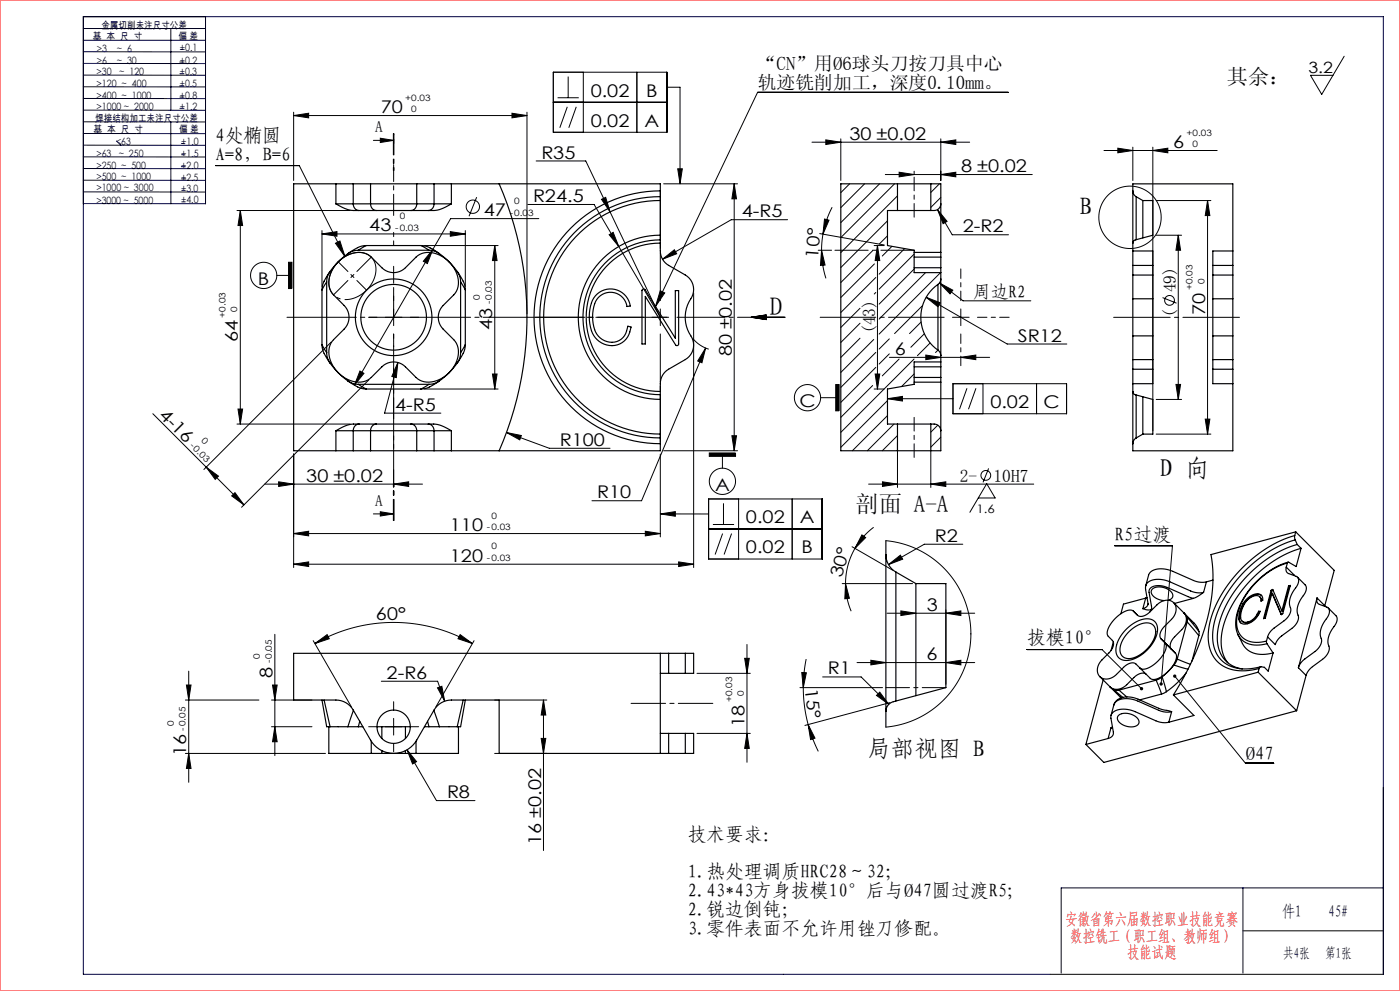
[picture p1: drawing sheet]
<svg xmlns="http://www.w3.org/2000/svg" width="420mm" height="297mm" viewBox="0 0 420 297" stroke-linecap="round" stroke-linejoin="round" font-family="sans-serif">
<g fill="none" stroke="#000" stroke-width=".3">
<path d="M403.3 16.9l-6.8 11.4-3.4-5.7h6.8M88.1 34.6l4.5-.7v1.4zM88.1 33.6v20.5M88.1 34.6h70M153.6 33.9l4.5 .7-4.5 .7zM158.1 33.6v60.5M166 21.6h34.1v18h-34.1zM166 30.6h34.1M167.3 29.3h6.3M170.2 32l-2.3 6.3M170.5 22.9v6.4M172.9 32l-2.3 6.3"/>
<path d="M175 21.6v18M191.1 21.6v18M200.1 26.1h3.9v29M302.5 27.7h-75.2l-30.6 64.1M64.6 49.6h25.2l13.7 27.3M112 42.1h6.1M114.1 41.4l4 .7-4 .6zM143 59.1l-2.3 5.7M160.8 48.2h14.9l7.3 15.3M180.5 59.7l1.2-.6 1.3 4.4zM199.1 55.1h22.2M203.3 50.6h1.4l-.7 4.5z"/>
<path d="M220.3 55.1l.7 4.5h-1.4zM220.3 55.1v80M243.6 42.6h47.3M247.7 41.9l4.5 .7-4.5 .7zM252.2 41.6v12.5M254.9 55.1l-2.7 2.6M259.4 55.1l-7.2 7.1M263.9 55.1l-11.7 11.6M265.6 52.3h44.1M268.4 55.1l-16.2 16.1M269.2 58.7l-17 17M269.7 51.6l4.5 .7-4.5 .7z"/>
<path d="M274.2 51.3v.8M281.8 55.1l-2.6 2.6M282.2 52.3l4.5-.7v1.4zM282.2 42.6l4.5-.7v1.4zM282.2 41.6v12.5M282.2 59.2l-3 3M331.2 45.1h33.9M335.3 44.4l4.5 .7-4.5 .7zM339.8 44.1v10M345.8 45.1l4.5-.7v1.4zM345.8 44.1v85M71.1 63.1h34"/>
<path d="M72.1 63.1l.7 4.5h-1.4zM72.1 63.1v64M86.6 78.6h1v7.9h-1zM96.6 70.1l4.5-.7v1.4zM96.6 69.1v16.8M96.6 70.1h43M100.6 72.9l1.4-.7 1.5 4.7zM127.3 73.6h22.1M129 74.3l2 1.2M129.9 74.7l-1.7 4.3-1.2-.7zM135.1 69.4l4.5 .7-4.5 .7zM139.6 69.1v16.8"/>
<path d="M148.4 73.6l.7 4.5h-1.4zM148.4 73.6v43M158.3 61.3h19.9l19.9 33.8-15.1-31.6M161.6 65.5h-26.4l-28.9 49.9M182.8 70.3l1.1-.7 1.7 4.3zM198.8 77.7l3.5-2.8 .7 1.2zM236.3 65.8h-16.9l-20.6 11.9M245.5 75h4M245.9 70l19.4 3.4M246.5 75l1 4.4-1.4 .1zM246.5 75l.2 3.9 1.1 4.5M246.9 70.2l-.4 4.8"/>
<path d="M247.4 65.6l1.3 .4-1.8 4.2zM249.6 62.1l-1.8 4.3-.9 3.8M261.8 75.1l-9.6 9.6M262.2 73.6h3M262.3 79.1l-10.1 10.1M263.2 73.6l.7 4.5h-1.4zM263.2 73.6v43M266.2 66.2l-14 14M266.2 70.7l-2.4 2.4M267.6 73.8l-2.9 2.9M271.4 74.5l-7.7 7.7M274.2 76.1l-10.5 10.6"/>
<path d="M281.3 62.8l2.8 3.6-1.2 .7zM281.3 62.8l4.4 7.6h16.9M346.8 60.1h16.5M346.8 70.5h7.7M353.5 70.5l.7 4.5h-1.4zM353.5 70.5v49.2M362.3 60.1l.7 4.5h-1.4zM362.3 60.1v70M83 82.5h3.6M115.6 95.1h5M118.1 92.6v5M195.6 95.1h5"/>
<path d="M198.1 87.1l1.3 .7-2.7 4zM198.1 92.6v5M208.1 87.8v82.3M225.3 95.1l4.5-.7v1.4zM225.3 95.1h10M225.4 95.1l4.5-.7v1.4zM258 92.4l-5.8 5.7M258 96.9l-5.8 5.7M262.7 83.2l-10.5 10.5M262.7 87.7l-.4 .4M274.2 80.6l-10.5 10.5M276.3 96.5l-3.4 3.5"/>
<path d="M276.8 91.6l-8.4 8.4M277.7 81.7l-14 13.9M277.8 89.1l4.3 1.6-.7 1.2zM277.8 89.1l24.4 14h17.8M281.8 84.8l4 2.2-.8 1.1zM281.8 84.8l7.1 5.4h20.4M282.2 81.7l-18.5 18.4M285.7 95.1h5M288.2 92.6v5M348.8 89.2l4.2 1.7M99.4 102.5l-38.2 38.2M108 111.2l1.2 .7-2.9 3.5z"/>
<path d="M110.7 113.8l-38.2 38.2M118.1 103.6v42.5M119.4 108.6l-.5 4.6-1.3-.4zM119.4 108.6l-4 15.2h16.9M127.3 116.6h22.1M147.7 112.1h1.4l-.7 4.5zM207.8 101.4l2 1.9 2.8 1.3M211.7 104.3l-1.1 4.4-1.3-.5zM211.7 104.3l-19.2 45.8h-14.9M246.2 119.2h4.5M250.7 115.3h1v7.8h-1zM258 101.4l-5.8 5.7"/>
<path d="M261.8 115.5l-9.6 9.6M262.1 101.7l-9.9 9.9M262.2 116.6h3M262.5 112.1h1.4l-.7 4.5zM262.7 105.6l-10.5 10.5M262.7 110.1l-10.5 10.5M266.2 119.5l4.5-.7v1.4zM266.2 119.5h19.7M266.8 101.6l-3.1 3M266.8 106l-3.1 3.1M266.8 107.1h30.1M269.7 107.6l-5 5.1"/>
<path d="M274.2 107.6l-22 22M274.2 112.1l-3.7 3.7M277.3 100l-4 4.1M277.7 106.4l4.5 .7-4.5 .7zM279 102.8l-3.8 3.8M281.4 104.9l-.7 .8M285.9 115h34.1v9h-34.1zM288.2 107.1l4.5-.7v1.4zM290.1 116.4l-2.2 6.2M292.8 116.4l-2.3 6.2M294.9 115v9M311 115v9"/>
<path d="M346.8 119.7h7.7M352.8 115.2h1.4l-.7 4.5zM45.9 124l27.3 27.3M71.1 127.1h34M71.4 122.6h1.4l-.7 4.5zM88.1 136.1v34M151.9 129.6l4.5 .9-.5 1.3zM151.9 129.6l12.9 4.8h18.2M198.1 136.1v24.8M199.1 135.1h22.2M212.8 135.8h7.9v1h-7.9zM216.7 136.8v3.5"/>
<path d="M219.6 130.6h1.4l-.7 4.5zM266.2 120.1l-14 14M266.2 124.6l-10.5 10.5M268.2 127.1l-8 8M269.2 132.6v13.5M269.2 130.5l-4.5 4.6M269.2 135v.1M279.2 135v11.1M281.3 127.4l-2.1 2.1M282.2 131l-3 3M346.8 130.1h16.5M361.6 125.6h1.4l-.7 4.5z"/>
<path d="M61.9 140l3.6 2.7-.9 1zM69.5 148.6l1-1 2.7 3.7zM79.4 145.1h47.3M83.6 144.4l4.5 .7-4.5 .7zM88.1 159.9l4.5-.7v1.4zM88.1 159.9h110M112 154h6.1M114.1 153.4l4 .6-4 .7zM118.1 145.1l4.5-.7v1.4zM193.6 159.2l4.5 .7-4.5 .7zM198.1 154l4.5-.7v1.4zM198.1 154h14.5"/>
<path d="M212.6 149.5h34.1v18h-34.1zM212.6 158.5h34.1M213.9 157.2h6.3M216.8 159.9l-2.3 6.3M217 150.8v6.4M219.5 159.9l-2.3 6.3M221.6 149.5v18M237.7 149.5v18M260.6 145.1h49.5M262.1 158l-2.9 2.7-2.7 3.7M264.7 144.4l4.5 .7-4.5 .7zM279.2 145.1l4.5-.7v1.4z"/>
<path d="M293.5 149.2h5l-2.5-4.2-5 8.5M296.6 140.4l-1.7 4.2M88.1 169.1l4.5-.7v1.4zM88.1 169.1h120M203.6 168.4l4.5 .7-4.5 .7zM252.7 174.9h21.1M253.7 174.9l1.1 4.4-1.4 .2zM253.7 174.9l.3 3.9 1.3 4.4M255.6 163.9l12.3 7M256.5 164.4a21.1 21.1 0 0 0-2.8 10.5M258.6 160.3l1.1 .8-3.2 3.3zM265.8 162l5.1 1 4.7 1.8 4.4 2.7 3.9 3.6 3.1 4.1 2.4 4.7 1.4 5 .5 5.1-.5 5.1-1.4 5-2.4 4.7-3.1 4.1-3.8 3.5-4.3 2.7-4.8 1.8-5.2 1"/>
<path d="M266.5 169.2l3.6-2.8 .7 1.2zM288.8 163.1h-11.5l-10.8 6.1M334.4 163.5h17.3l-3.4 41.5M82.5 190.1v36.4M94 192l11.5 19.9M94.5 192.9l3.6-2.7 .7 1.2zM94.5 192.9a47.3 47.3 0 0 1 47.2 0M138 190.2l3.7 2.7-4.3-1.5zM142.2 192l-11.5 19.9M223.4 197.3h1.4l-.7 4.5zM224.1 193.1v35.4M241.8 197.5l-.6 4.8-.2 3.8"/>
<path d="M257.1 198.6h35.3M261.3 197.9l4.5 .7-4.5 .7zM266.1 183.8h26.3M270.3 183.1l4.5 .7-4.5 .7zM283.8 183.8l4.5-.7v1.4zM283.8 198.6l4.5-.7v1.4zM283.8 182.8v22.3M308.1 194.7h22.5l11.9 11.7M55.6 209.8h22.1M55.9 205.3h1.4l-.7 4.5zM56.6 201.1v33.4M81.5 217.8h12.1"/>
<path d="M81.5 209.8h12.1M81.8 205.3h1.3l-.6 4.5zM82.5 217.8l.6 4.5h-1.3zM114.4 204.2h16.9l2.1 5.9M115.6 217.8h5M118.1 215.3v5M131.2 206.1l1.4-.4 .8 4.4zM148.4 209.8h15.6M163 209.8l.7 4.5h-1.3zM163 209.8v45.1M209.1 219.8h16M209.1 201.8h16"/>
<path d="M224.1 219.8l.7 4.5h-1.4zM240 206.1h24.8M240.5 201.6h1.4l-.9 4.5zM241 206.1l.4 5.6 1 5.5M242.4 217.2l2.1 4-1.3 .4zM242.4 217.2l1.5 4.5 1.6 3.5M246.8 202.9h11.5l8.3 8.2M263.9 207.4l2.7 3.7-3.7-2.7zM267 210.6l-25.5 6.8M352.4 202.6l21.2 26.2h8.5M55.6 225.8h42M56.6 225.8l.7 4.5h-1.4z"/>
<path d="M122.1 224.7l2.9 3.6-1.2 .7zM122.1 224.7l8.8 15.2h11.6M148.4 225.8h15.6M162.4 221.3h1.3l-.7 4.5zM372.9 279h41.9M315 292h100"/>
<circle cx="141.9" cy="61.9" r="2"/>
<circle cx="339" cy="65.1" r="9.4"/>
<circle cx="79.1" cy="82.5" r="3.9"/>
<circle cx="158.1" cy="95.1" r=".05"/>
<circle cx="350.9" cy="90" r="1.47"/>
<circle cx="242.2" cy="119.2" r="3.9"/>
<circle cx="216.7" cy="144.2" r="3.9"/>
<circle cx="295.7" cy="142.5" r="1.47"/>
</g>
<path d="M109.9 76.1a8.8 8.8 0 0 0-10.2 4.8 5.8 5.8 0 0 0 1.7 8.4 8.7 8.7 0 0 0 10.3-4.6 5.9 5.9 0 0 0-1.5-8.5l-.3-.1" fill="none" stroke="#000" stroke-width=".3" stroke-dasharray="30.5 1.3 1.3 1.3" stroke-dashoffset="10.3" stroke-linecap="butt"/>
<path d="M113.1 95.1h-2.5M118.1 90.1v-2.5M123.1 95.1h2.5M118.1 100.1v2.5M113.1 217.8h-2.5M118.1 212.8v-2.5M123.1 217.8h2.5M118.1 222.8v2.5" fill="none" stroke="#000" stroke-width=".3" stroke-dasharray="30.5 1.3 1.3 1.3"/>
<path d="M193.1 95.1h-32.5M198.1 90.1v-32.5M203.1 95.1h32.5M198.1 100.1v32.5" fill="none" stroke="#000" stroke-width=".3" stroke-dasharray="30.5 1.3 1.3 1.3" stroke-dashoffset="16.1"/>
<path d="M288.2 90.1v-9.5M293.2 95.1h9.5M288.2 100.1v9.5" fill="none" stroke="#000" stroke-width=".3" stroke-dasharray="30.5 1.3 1.3 1.3" stroke-dashoffset="27.6"/>
<path d="M283.2 95.1h-37.2" fill="none" stroke="#000" stroke-width=".3" stroke-dasharray="30.5 1.3 1.3 1.3" stroke-dashoffset="13.8"/>
<path d="M118 40.1v11M118.2 40.1v11M118 156v-11M118.1 156v-115.9M118.2 156v-11" fill="none" stroke="#000" stroke-width=".3" stroke-dasharray="6.3 1.3 1.3 1.3 5.1"/>
<path d="M200.1 95.1h-114" fill="none" stroke="#000" stroke-width=".3" stroke-dasharray="30.5 1.3 1.3 1.3" stroke-dashoffset="9.7"/>
<path d="M274.2 53.1v12M101.5 78.5l8.5 8.5M274.2 137.1v-12" fill="none" stroke="#000" stroke-width=".3" stroke-dasharray="30.5 1.3 1.3 1.3" stroke-dashoffset="26.4"/>
<path d="M213.9 210.8h-24.6" fill="none" stroke="#000" stroke-width=".3" stroke-dasharray="30.5 1.3 1.3 1.3" stroke-dashoffset="20.1"/>
<path d="M371.8 95.1h-37.7" fill="none" stroke="#000" stroke-width=".3" stroke-dasharray="30.5 1.3 1.3 1.3" stroke-dashoffset="13.5"/>
<path d="M100.1 88.4l11.3-11.3" fill="none" stroke="#000" stroke-width=".3" stroke-dasharray="30.5 1.3 1.3 1.3" stroke-dashoffset="24.4"/>
<path d="M274.2 75h-23.7" fill="none" stroke="#000" stroke-width=".3" stroke-dasharray="30.5 1.3 1.3 1.3" stroke-dashoffset="20.5"/>
<path d="M283.8 206.1h-18" fill="none" stroke="#000" stroke-width=".3" stroke-dasharray="30.5 1.3 1.3 1.3" stroke-dashoffset="23.4"/>
<path d="M0 0h420v297h-420z" fill="none" stroke="#f00" stroke-width=".3"/>
<g fill="none" stroke="#000040" stroke-width=".3">
<path d="M25 12.1h36.7M25 19l36.7 .1M25 15.5l36.7 .1M25 8.5h36.7M51.2 8.5l.1 24.5M53.9 18.6h1.3M54.1 14.8h1.2M61.7 5v56.1M25 26l36.7 .1M25 36.5l36.7 .1M25 33l36.7 .1M25 29.5l36.7 .1"/>
<path d="M25 22.5l36.7 .1M51.2 36.5l.1 24.6M53.9 25.7h1.3M54 29.1h1.2M54 22.1h1.2M54 32.5h1.2M25 57.5l36.7 .1M25 54l36.7 .1M25 50.5l36.7 .1M25 47l36.7 .1M25 43.5l36.7 .1M25 40l36.7 .1"/>
<path d="M34.9 42.3l1.4 1.2M54.4 50h1.2M54.4 43h1.1M54.5 53.6h1.2M54.5 46.4h1M54.5 57l1.1 .1M25 61l36.7 .1M54.5 60.5h1.1M372.9 266.1v25.5M414.8 266.1h-96.4v25.5M315 292h-290v-287h390v287"/>
</g>
<g fill="#000">
<path d="M153.6 33.9l4.5 .7-4.5 .7zM88.1 34.6l4.5-.7v1.4zM283.8 183.8l4.5-.7v1.4zM270.3 183.1l4.5 .7-4.5 .7z"/>
<path d="M203.3 50.6h1.4l-.7 4.5zM212.8 135.8h7.9v1h-7.9zM86.6 78.6h1v7.9h-1zM266.2 119.5l4.5-.7v1.4zM250.7 115.3h1v7.8h-1zM198.1 154l4.5-.7v1.4zM225.3 95.1l4.5-.7v1.4zM225.4 95.1l4.5-.7v1.4z"/>
<path d="M220.3 55.1l.7 4.5h-1.4zM219.6 130.6h1.4l-.7 4.5zM72.1 63.1l.7 4.5h-1.4zM71.4 122.6h1.4l-.7 4.5zM148.4 73.6l.7 4.5h-1.4zM147.7 112.1h1.4l-.7 4.5zM163 209.8l.7 4.5h-1.3zM162.4 221.3h1.3l-.7 4.5zM263.2 73.6l.7 4.5h-1.4zM262.5 112.1h1.4l-.7 4.5zM362.3 60.1l.7 4.5h-1.4zM361.6 125.6h1.4l-.7 4.5zM353.5 70.5l.7 4.5h-1.4zM352.8 115.2h1.4l-.7 4.5z"/>
<path d="M96.6 70.1l4.5-.7v1.4zM135.1 69.4l4.5 .7-4.5 .7z"/>
<path d="M100.6 72.9l1.4-.7 1.5 4.7zM348 204.7l-.1 .5 .4 .3v-.5v.5a.5 .5 0 0 0 .5-.7 .5 .5 0 0 0-.8-.1zM352 202.3a.5 .5 0 0 0 .3 .8 .5 .5 0 0 0 .6-.6 .5 .5 0 0 0-.8-.3l.3 .4z"/>
<path d="M247.4 65.6l1.3 .4-1.8 4.2zM246.5 75l1 4.4-1.4 .1z"/>
<path d="M198.1 87.1l1.3 .7-2.7 4zM342.1 206a.5 .5 0 0 0 0 .7 .5 .5 0 0 0 .7 .1l-.3-.4 .3 .4 .2-.4-.2-.4z"/>
<path d="M61.9 140l3.6 2.7-.9 1zM69.5 148.6l1-1 2.7 3.7z"/>
<path d="M114.1 153.4l4 .6-4 .7zM114.1 41.4l4 .7-4 .6z"/>
<path d="M118.1 145.1l4.5-.7v1.4zM83.6 144.4l4.5 .7-4.5 .7zM193.6 159.2l4.5 .7-4.5 .7zM88.1 159.9l4.5-.7v1.4zM288.2 107.1l4.5-.7v1.4zM277.7 106.4l4.5 .7-4.5 .7zM345.8 45.1l4.5-.7v1.4zM335.3 44.4l4.5 .7-4.5 .7z"/>
<path d="M264.7 144.4l4.5 .7-4.5 .7zM279.2 145.1l4.5-.7v1.4z"/>
<path d="M88.1 169.1l4.5-.7v1.4zM203.6 168.4l4.5 .7-4.5 .7zM151.9 129.6l4 2.2 .5-1.3zM198.8 77.7l4.2-1.6-.7-1.2zM211.7 104.3l-2.4 3.9 1.3 .5zM180.5 59.7l2.5 3.8-1.3-4.4zM182.8 70.3l2.8 3.6-1.7-4.3zM108 111.2l-1.7 4.2 2.9-3.5zM129.9 74.7l-2.9 3.6 1.2 .7zM119.4 108.6l-1.8 4.2 1.3 .4zM131.2 206.1l2.2 4-.8-4.4zM122.1 224.7l1.7 4.3 1.2-.7zM269.7 51.6l4.5 .7-4.5 .7zM282.2 52.3l4.5-.7v1.4zM247.7 41.9l4.5 .7-4.5 .7zM282.2 42.6l4.5-.7v1.4zM281.3 62.8l1.6 4.3 1.2-.7zM277.8 89.1l3.6 2.8 .7-1.2zM281.8 84.8l3.2 3.3 .8-1.1zM263.9 207.4l-1 1 3.7 2.7zM266.5 169.2l4.3-1.6-.7-1.2zM261.3 197.9l4.5 .7-4.5 .7zM283.8 198.6l4.5-.7v1.4z"/>
<path d="M258.6 160.3l1.1 .8-3.2 3.3zM253.7 174.9l1.1 4.4-1.4 .2z"/>
<path d="M138 190.2l3.7 2.7-4.3-1.5zM94.5 192.9l3.6-2.7 .7 1.2z"/>
<path d="M82.5 217.8l.6 4.5h-1.3zM81.8 205.3h1.3l-.6 4.5zM56.6 225.8l.7 4.5h-1.4zM55.9 205.3h1.4l-.7 4.5zM224.1 219.8l.7 4.5h-1.4zM223.4 197.3h1.4l-.7 4.5z"/>
<path d="M240.5 201.6h1.4l-.9 4.5zM242.4 217.2l2.1 4-1.3 .4z"/>
</g>
<g fill="none" stroke="#000" stroke-width=".35">
<path d="M100.8 55.1h5.2M100.8 55.1h-12.7v80h12.7M100.8 55.1v6M106 55.1h5.2M106 55.1v6M111.2 55.1h13.8M111.2 55.1v6M125 55.1h5.2M125 55.1v6M130.2 55.1h5.2M130.2 55.1v6M135.4 55.1h62.7v2.1"/>
<path d="M135.4 55.1v6M149.7 55.1a100 100 0 0 1 0 80M198.1 57.2a37.9 37.9 0 0 0-37.9 37.9 37.9 37.9 0 0 0 37.9 37.9M198.1 58.9a36.2 36.2 0 0 0-36.2 36.2 36.2 36.2 0 0 0 36.2 36.1M198.1 57.2v1.7M198.1 58.9v13M269.2 55.1h10M269.2 55.1h-17v80h17M269.2 55.1v8M279.2 55.1h3v6M279.2 55.1v8M339.8 57.2a2 2 0 0 0 1 1.7"/>
<path d="M339.8 57.2v15.7M339.8 57.2v-2.1h30v20.1M340.8 58.9v12.9M340.8 58.9l2 1.2M100.8 61.1h5.2M100.8 61.1a9.7 9.7 0 0 0 6.9 2M101.5 78.5a7.6 7.6 0 0 1 9.4-1.9l3.7 3.6a5 5 0 0 0 7 0l3.2-3.1a6.7 6.7 0 0 1 8.5 .2 8.4 8.4 0 0 1 3.6 10l-.8 1.1-3.2 3.2a5 5 0 0 0 0 7l3.2 3.2a6.7 6.7 0 0 1-.2 8.5 8.4 8.4 0 0 1-10 3.6l-1.1-.8-3.2-3.2a5 5 0 0 0-7 0l-3.2 3.2a6.7 6.7 0 0 1-8.6-.2 8.4 8.4 0 0 1-3.5-10l.8-1.1 3.1-3.2a5 5 0 0 0 0-7l-3.1-3.2a6.7 6.7 0 0 1 .2-8.6zM104.4 76a23.5 23.5 0 0 0-5.4 5.4M106 61.1a1.88 1.88 0 0 0 1.7 2M106 61.1h5.2M107.5 75a5.4 5.4 0 0 0-3.1 1M107.5 75h21.2"/>
<path d="M107.7 63.1h5.2M109.9 73.6l-2.4 1.4M109.9 73.6a9.1 9.1 0 0 0-5.5 2.4M109.9 73.6h16.4M111.2 61.1h13.8M111.2 61.1a1.88 1.88 0 0 0 1.7 2M112.9 63.1h10.4M123.3 63.1h5.2M125 61.1a1.88 1.88 0 0 1-1.7 2M125 61.1h5.2M126.3 73.6l2.4 1.4M126.3 73.6a9.2 9.2 0 0 1 5.5 2.4"/>
<path d="M128.7 75a5.4 5.4 0 0 1 3.1 1M130.2 61.1a1.88 1.88 0 0 1-1.7 2M130.2 61.1h5.2M131.8 76a23.5 23.5 0 0 1 5.4 5.4M135.4 61.1a9.8 9.8 0 0 1-6.9 2M198.1 72.9a7.9 7.9 0 0 0 .7 4.8l1.2 1.5 5.6 3.2a5.2 5.2 0 0 1 1.1 8.1 10.3 10.3 0 0 0 .9 10.8 5 5 0 0 1-2 6.5l-5 2.8a5 5 0 0 0-2.5 4.4v2.3M198.1 72.9a22.2 22.2 0 0 0-22.2 22.2 22.2 22.2 0 0 0 22.2 22.2M198.1 71.9a23.2 23.2 0 0 0-23.2 23.2 23.2 23.2 0 0 0 23.2 23.2M198.1 71.9v1M198.1 70.5a24.6 24.6 0 0 0-24.6 24.6 24.6 24.6 0 0 0 24.6 24.6M198.1 60.1a35 35 0 0 0-35 35 35 35 0 0 0 35 35M269.2 63.1h10"/>
<path d="M269.2 63.1h-3v10.5l8 1.4v6.7h8M274.2 75.6h8M274.2 77.1h8M282.2 61.1a2.23 2.23 0 0 1-3 2M282.2 75.6v1.5M282.2 61.1v14.5M282.2 77.1v3.1M339.8 75.2v4.3M339.8 75.2h6v4.3M339.8 79.5h6M339.8 72.9v2.3M339.8 79.5v2.9"/>
<path d="M342.8 60.1h3v10.4l-5.4 1.5-.4 .4-.2 .5M342.8 60.1v11.2M345.8 79.5v2.9M363.8 79.5h6M363.8 79.5v2.9M369.8 75.2h-6v4.3M369.8 75.2v4.3M369.8 79.5v2.9M96.6 86.9v16.4M98 84.5l-1.4 2.4M98 84.5v21.2M99 81.4a5.4 5.4 0 0 0-1 3.1"/>
<path d="M99 81.4a9.1 9.1 0 0 0-2.4 5.5M137.2 81.4a8.5 8.5 0 0 1 2.4 5.5M137.2 81.4a5.4 5.4 0 0 1 1 3.1M138.2 84.5l1.4 2.4M138.2 84.5v21.2M139.6 86.9v16.4M178.6 88.6a6 6 0 0 1 6.2-1.8 6 6 0 0 1 4.3 4.9l-1 .2a5 5 0 0 0-5-4.3 5 5 0 0 0-5 4.4 10.7 10.7 0 0 0 1.4 8.8 5 5 0 0 0 5.5 1.6 5 5 0 0 0 3.4-4.6l.9 .2a6.1 6.1 0 0 1-5.5 5.6 6.1 6.1 0 0 1-6.4-4.5 12 12 0 0 1 1.2-10.5zM192.7 86.8l.4-.2 .4 .2 9.1 14.5v-14.2h1v16a.5 .5 0 0 1-.4 .5 .5 .5 0 0 1-.5-.2l-9.1-14.6v14.3h-1zM274.2 80.2h8M281.4 85.2a12 12 0 0 0 0 19.7M281.4 85.2v19.7M282.2 83.6a2 2 0 0 1-.8 1.6"/>
<path d="M282.2 80.2v1.5M282.2 83.6v23M282.2 81.7v1.9M339.8 82.4v7.1M339.8 89.5v11.2M339.8 82.4h6M339.8 89.5h6M345.8 82.4v7.1M345.8 89.5v11.2M363.8 82.4v7.1M363.8 89.5v11.2M363.8 82.4h6"/>
<path d="M363.8 89.5h6M369.8 82.4v7.1M369.8 89.5v11.2M96.6 103.3l1.4 2.4M96.6 103.3a9.1 9.1 0 0 0 2.4 5.5M98 105.7a5.4 5.4 0 0 0 1 3.1M99 108.8a23.5 23.5 0 0 0 5.4 5.4M104.4 114.2a5.4 5.4 0 0 0 3.1 1M104.4 114.2a9.1 9.1 0 0 0 5.5 2.4M107.5 115.2l2.4 1.4M107.5 115.2h21.2M109.9 116.6h16.4"/>
<path d="M128.7 115.2l-2.4 1.4M131.8 114.2a5.4 5.4 0 0 1-3.1 1M131.8 114.2a8.5 8.5 0 0 1-5.5 2.4M137.2 108.8a23.5 23.5 0 0 1-5.4 5.4M138.2 105.7a5.4 5.4 0 0 1-1 3.1M139.6 103.3l-1.4 2.4M139.6 103.3a9.2 9.2 0 0 1-2.4 5.5M198.1 117.3v1M198.1 118.3v12.9M274.2 114.5h8M274.2 109.9h8M274.2 113.1h8"/>
<path d="M281.4 104.9a2 2 0 0 1 .8 1.7M282.2 108.5v1.4M282.2 113.1v1.4M282.2 114.5v14.6M282.2 108.5h-8v6.7l-8 1.4v10.5h3M282.2 106.6v1.9M282.2 109.9v3.2M339.8 100.7v7.1M339.8 110.7v4.3M339.8 117.3l.2 .5 .4 .4 5.4 1.5v10.4h-3M339.8 117.3v15.7M339.8 100.7h6"/>
<path d="M339.8 107.8h6M339.8 110.7h6M339.8 107.8v2.9M339.8 115v2.3M340.8 118.4v12.9M342.8 118.9v11.2M345.8 100.7v7.1M345.8 110.7v4.3h-6M345.8 107.8v2.9M363.8 100.7v7.1M363.8 110.7v4.3h6M363.8 100.7h6"/>
<path d="M363.8 107.8h6M363.8 107.8v2.9M363.8 110.7h6M369.8 100.7v7.1M369.8 110.7v4.3M369.8 115v20.1h-30v-2.1M369.8 107.8v2.9M100.8 129.1h5.2M100.8 135.1h5.2M100.8 129.1v6M106 135.1h5.2M106 129.1h5.2"/>
<path d="M106 129.1v6M107.7 127.1a1.88 1.88 0 0 0-1.7 2M107.7 127.1h-.9a7.9 7.9 0 0 0-4.7 1.2l-1.3 .8M107.7 127.1h5.2M111.2 135.1h13.8M111.2 129.1h13.8M111.2 129.1v6M112.9 127.1a1.88 1.88 0 0 0-1.7 2M112.9 127.1h10.4M123.3 127.1a1.88 1.88 0 0 1 1.7 2M123.3 127.1h5.2M125 135.1h5.2"/>
<path d="M125 129.1v6M125 129.1h5.2M128.5 127.1a1.88 1.88 0 0 1 1.7 2M128.5 127.1a10.2 10.2 0 0 1 6.9 2M130.2 129.1h5.2M130.2 135.1h5.2M130.2 129.1v6M135.4 129.1v6M198.1 131.2v1.8M198.1 133v2.1h-62.7M269.2 127.1h10M269.2 135.1h10"/>
<path d="M269.2 127.1v8M279.2 127.1a2.26 2.26 0 0 1 3 2M279.2 127.1v8M282.2 129.1v6h-3M340.8 131.3a2 2 0 0 0-1 1.7M342.8 130.1l-2 1.2M388.7 159.4l-25.4 6.8a52 52 0 0 1-4.6 29.6l-3.5 7.1-3.2 5.4M388.7 159.4l-.3 1.1M388.7 159.4l11.6 11.5-2.9 10.6M265.8 166.2a6 6 0 0 0 3 5.2M265.8 166.2v47M265.8 162v4.2"/>
<path d="M268.8 171.4v38.7M268.8 171.4l6 3.5M274.8 174.9h9v31.2l-15.8 4.2a3 3 0 0 0-2.2 2.9M274.8 174.9v33.6M343.7 179.3l-6.7 1.7-.7 2.9M343.7 179.3l-.8 3.1M343.7 175.5a4.1 4.1 0 0 1 4.9-1.8l1.8 .5 6.8 2.9a6.2 6.2 0 0 0 3.9 .4M343.7 175.5v1.2l.7 4.2a1.59 1.59 0 0 1-1.5 1.5M344.1 179.1l-.4 .2M350.5 179.9a1.51 1.51 0 0 0 1.4-1.3 1.51 1.51 0 0 0-1-1.6 4.3 4.3 0 0 0-5.3-.3 2 2 0 0 0 1.4 2.7l2.3 .6M358 179.3l-7.8-3.2a4.5 4.5 0 0 0-5.3 .5l-.2 .9 .8 4.4-.1 .8M358 179.3l-5.7 1.6"/>
<path d="M361.1 177.5l-3.1 1.8M361.9 174.4a6.2 6.2 0 0 1-3.9-.4l-6.2-2.8a6.2 6.2 0 0 0-7 .6l-1.1 3.7M361.9 174.4l-.8 3.1M363.9 173.9l-2 .5M377.9 178.9l.4 .5 .2 .7M378.5 178.5a3.8 3.8 0 0 0-4.5 1.5l-1 1.2M381.3 177l.3-.3h.2l2.8 6.4M381.3 177l-2.2 8.4 .5-.1 2-7.5M381.3 177l.2 .2M381.5 177.2l-2.2 8.1M381.6 177.8l2.7 6.3M381.6 177.8l2.9 6.4"/>
<path d="M381.9 176.8l-.4 .4M385.9 170a1.45 1.45 0 0 0 .7 1.9l2.2 .8a1.97 1.97 0 0 1 .2 3.1 6.4 6.4 0 0 0-1.7 6.9 4.5 4.5 0 0 1-2.1 3.3l-3 2.3a5.2 5.2 0 0 0-1.9 2.6M385.9 170l2.3 2.3-.1 .2M386.2 168.7a22.7 22.7 0 0 0-15.1 16.4 5.9 5.9 0 0 0 7.3 7.3l1.5-.3M386.2 168.7l-.3 1.3M386.4 168.5a23.4 23.4 0 0 0-15.6 16.7 8.4 8.4 0 0 0 .6 5.1M386.6 175.6l.5-.2-2.3 8.5-.2 .3-.3-.1M386.6 175.6l-2 7.5M386.6 175.6l.2 .2M386.8 175.8l-2 7.5-.2-.2M387 175.7l-.2 .1M388.4 160.5l.2 1.3"/>
<path d="M388.4 160.5a39.5 39.5 0 0 0-25.2 25.3 12.8 12.8 0 0 0 2 12.5 12.1 12.1 0 0 0 11.5 2.3l1-.3M388.6 161.8a37.5 37.5 0 0 0-24.3 24.6 11.6 11.6 0 0 0 2.5 11.8l1.9 1.3 3 .9M388.6 161.8l.6 1.4M389.2 163.2a36.2 36.2 0 0 0-23.6 24.3 10.8 10.8 0 0 0 3 11.3l1.9 1.1 2.2 .6M389.2 163.2l1.1 1.1M389.2 173l2.3 2.3a2.54 2.54 0 0 1-.5 3.2 6.1 6.1 0 0 0-1.4 6.5 4.5 4.5 0 0 1-2.1 3.3l-3 2.3a5.2 5.2 0 0 0-1.9 2.6l-2.3-2.3M390.3 164.3l-1.4 5.5-2.3-1.3-.4 .2M390.3 164.3a36.2 36.2 0 0 0-23.6 24.4 11.7 11.7 0 0 0 1.6 9.9M395.1 179.2a1.45 1.45 0 0 0 .7 1.9l2.2 .8a1.97 1.97 0 0 1 .2 3.2 6.4 6.4 0 0 0-1.7 6.8 4.5 4.5 0 0 1-2 3.4l-3.1 2.2a5.1 5.1 0 0 0-1.9 2.6M395.1 179.2l2.3 2.3M395.1 179.2l-5.6 20.9M198.1 195.8h-110v14h12.7a6 6 0 0 1 5.2 3l5.2 9a8 8 0 0 0 13.8 0l5.2-9a6 6 0 0 1 5.2-3h14.3v16h48.4"/>
<path d="M198.1 195.8h2.5M198.1 195.8v30M200.6 195.8h5M200.6 195.8v6M205.6 195.8h2.5v6h-2.5M205.6 195.8v6M334 192.4l-.7 2.5M337.7 188.8a8.5 8.5 0 0 1 7.6-3.2 3.4 3.4 0 0 1 1.7 4.8 11.4 11.4 0 0 1-9.1 7.6 3.2 3.2 0 0 1-2.9-4.7 11 11 0 0 1 2.7-4.5zM338.8 189.2a6.3 6.3 0 0 1 6.8-2.1 3.8 3.8 0 0 1 .2 5.1 9.3 9.3 0 0 1-7.6 5.2 2.74 2.74 0 0 1-2-4 9.6 9.6 0 0 1 2.6-4.2zM341.2 184.4a2.86 2.86 0 0 0 3.8-1l2.1-2.1a3.3 3.3 0 0 1 5.6 .2 4 4 0 0 1-1.3 4.1l-2.1 2.1a3 3 0 0 0-1 3.8l4.3 4.3a3.2 3.2 0 0 1-.6 3.6l-1.5 1.8M341.3 184.4l-1.3-1.2a3.2 3.2 0 0 0-3.6 .6 8.9 8.9 0 0 0-4.2 6.2l.3 .7 1.2 1.2a2.86 2.86 0 0 1-1 3.7l-2.1 2.2a3.3 3.3 0 0 0 .2 5.5 4 4 0 0 0 4.1-1.2l2.2-2.1a3 3 0 0 1 3.7-1l1.2 1.2M342.9 182.4l1.1 .4 1.4-.1"/>
<path d="M345.7 182.6l-.3 .1M346.7 189.3h.1M349.6 192.7a3.2 3.2 0 0 1-.7 3.6 8.9 8.9 0 0 1-6.1 4.3l-.8-.4M352.1 180.6l6.4 6.4 1.2 2.2M352.2 199.3l-1.7 1.9M352.2 199.3l4.2 1.3M353.2 197.5l-1 1.8M353.2 197.5l3.9 1.6M356.1 184.9l-.9-1.2a3.6 3.6 0 0 1-.7 5l-2.1 2.1a3 3 0 0 0-1 3.7M356.1 184.9l.1 1.5M356.1 184.9l3.6 4.3M356.2 186.4l3.4 4.1"/>
<path d="M356.2 186.4l-3 11.1M359.6 190.5l-2 7.6M359.7 189.2l-.1 1.3M371.4 190.3l1.3 2.6a6.7 6.7 0 0 0 7.6 3.1l1.6-.3M371.4 190.3a6.6 6.6 0 0 0 7.9 2.8l.8-.2M371.7 185.4l.1 .2M371.8 185.6l.4 1.1M372.6 186.1l.9 .6 1.1-.1M372.8 181a4.8 4.8 0 0 1 5.3-2.8l.5 .4 .2 .9v.4l-.5 .2a1.43 1.43 0 0 0-.6-1.4 1.43 1.43 0 0 0-1.6-.1 6.7 6.7 0 0 0-3.7 7.2l.6 .6h1.4M372.8 181a8.4 8.4 0 0 0-1.1 4.4M372.8 181l.2 .2M373 181.2a8.4 8.4 0 0 0-1.2 4.4"/>
<path d="M374.4 186.4l.2 .2M377.2 184a4.8 4.8 0 0 1-2.8 2.4M377.2 184l.2 .2M377.4 184.2a4.8 4.8 0 0 1-2.8 2.4M377.6 183.2h.5a5.1 5.1 0 0 1-5.4 3.8l-.7-.6-.3-1M377.6 183.2l-.4 .8M377.6 183.2l.2 .2M377.8 183.4l-.4 .8M378 183.4h-.2M378.2 199.8a16.3 16.3 0 0 1-6.5 .6M379.9 192.1l.2 .8M380.1 192.9l1.8 2.8"/>
<path d="M380.3 190.9l-.4 1.2M381.9 195.7l-1.4 5.4-1.2-1.1-1.1-.2-.5 .5M384.3 184.1l.1 .1M397.4 181.5v.2M398.5 182.2l2.3 2.3a2.54 2.54 0 0 1-.6 3.3 6.1 6.1 0 0 0-1.4 6.4 4.5 4.5 0 0 1-2 3.4l-3.1 2.2a5.2 5.2 0 0 0-1.9 2.6M96.6 209.8l1.4 8h1M97.2 209.8l1.8 8M98.6 217.8v8h12.8M99 217.8h5.4M104.4 217.8h3.1M106 212.9l-1.6 4.9M107.5 217.8h1.4"/>
<path d="M107.9 216.2l-.4 1.6M113.1 217.8h10M114.6 217.8v3.5M121.6 217.8v3.5M127.3 217.8h1.4M128.3 216.2l.4 1.6M128.7 217.8h3.1M130.2 212.9l1.6 4.9M131.8 217.8h5.4M137.5 217.8v8h-12.7M139 209.8l-1.8 8M139.6 209.8l-1.4 8h-1"/>
<path d="M198.1 201.8h2.5M198.1 219.8h2.5M200.6 219.8v6M200.6 201.8h5M200.6 219.8h5M205.6 219.8h2.5v6h-2.5M205.6 219.8v6M265.8 213.2v4.7M329.9 202.8l6.4 6.4M330.9 203.8l-5.1 19.3M333.3 218.2l-.9 3.1M333.7 217.8l-.4 .4"/>
<path d="M333.8 218l-.5 .2M334.2 211.3a4.1 4.1 0 0 1 4.8-1.8l1.8 .4 6.8 3a6.2 6.2 0 0 0 3.9 .4M334.2 211.3l-.9 3.1M334.2 211.3a4.3 4.3 0 0 1 5.3-2.3l1.6 .4 7.1 3.1 3.3 .8M334.2 206.7l1.5 .1M334.2 206.7l2.7 2.3M335.6 214.4a4.4 4.4 0 0 1 6.1 1.9 2 2 0 0 1-2.6 1.6 3.8 3.8 0 0 1-3.9-2.8zM335.7 206.8l2.4 2.1M342 200.2l3.1 3.1a3.2 3.2 0 0 0 3.6-.7l1.8-1.4M343.8 202.1a2.87 2.87 0 0 0-3.7 1l-2.1 2.1a3.6 3.6 0 0 1-5 .7l1.2 .8M346.8 203.8l1.7 4.2M346.8 203.8l-11.1 3"/>
<path d="M348.5 208l-6.6 1.8M348.6 202.9l1.3 4.4M348.6 202.9l-1.8 .9M349.9 207.3l-1.4 .7M350.5 201.2l-1.9 1.7M350.6 216.4a6.2 6.2 0 0 1-3.8-.4l-6.2-2.7a6.2 6.2 0 0 0-7 .6l-.4 1 .8 4.5a1.74 1.74 0 0 1-1.6 1.9M351.5 213.3l-.9 3.1M352 208.3l6.2 6.1-7.6 2M355.8 201.7a26.8 26.8 0 0 1-5.9 5.6M371.7 200.4h.2M377.4 201.5l11.6 11.5M377.4 201.5l-25.4 6.8"/>
<path d="M377.7 200.3l-.3 1.2M389 213l-57.8 15.5-5.4-5.4M389.5 200.1l2.3 2.3M391.8 202.4l-2.8 10.6M111.4 225.8h3.2M111.4 222.1v3.7M114.6 225.8h7M114.6 225v.8M121.6 225.8h3.2M121.6 225v.8M124.8 222.1v3.7M198.1 225.8h2.5"/>
<path d="M200.6 225.8h5M332.4 221.3l-6.6 1.8"/>
<circle cx="118.1" cy="95.1" r="11.5"/>
<circle cx="118.1" cy="95.1" r="9.8"/>
<circle cx="118.1" cy="217.8" r="5"/>
</g>
<g font-size="7.6">
<text x="231" y="94.4">D</text>
<text x="348" y="143">D 向</text>
</g>
<text font-size="7.4" x="323.8" y="64.4">B</text>
<g font-size="7">
<text x="256.7" y="153.6">剖面 A-A</text>
<text x="260.4" y="226.8">局部视图 B</text>
</g>
<text font-size="6.3" x="368.1" y="25.2">其余：</text>
<g font-size="5.6">
<text x="227.3" y="21">“CN”用Ø6球头刀按刀具中心</text>
<text x="227.3" y="26.6">轨迹铣削加工，深度0.10mm。</text>
<text x="64.7" y="42.6">4处椭圆</text>
<text x="64.7" y="48.2">A=8，B=6</text>
<text x="334.4" y="162">R5过渡</text>
<text x="308.2" y="193.1">拔模10°</text>
<text x="373.7" y="227.7">Ø47</text>
<text x="206.3" y="251.9">技术要求：</text>
<text x="206.3" y="263.2">1.热处理调质HRC28～32；</text>
<text x="206.3" y="268.9">2.43*43方身拔模10°后与Ø47圆过渡R5;</text>
<text x="206.3" y="274.5">2.锐边倒钝；</text>
<text x="206.3" y="280.2">3.零件表面不允许用锉刀修配。</text>
</g>
<g font-size="5.2">
<text x="177.2" y="29">0.02</text>
<text x="193.8" y="29">B</text>
<text x="114.3" y="33.9">70</text>
<text x="177.2" y="38">0.02</text>
<text x="193.3" y="38">A</text>
<text x="254.8" y="41.9">30 ±0.02</text>
<text x="162.4" y="47.5">R35</text>
<text x="352" y="44.4">6</text>
<text x="288.4" y="51.6">8 ±0.02</text>
<text x="145.2" y="64.8">47</text>
<text x="159.9" y="60.5">R24.5</text>
<text x="222.6" y="65.1">4-R5</text>
<text x="110.8" y="69.4">43</text>
<text x="288.8" y="69.6">2-R2</text>
<text x="245.5" y="77.5" transform="rotate(-86 245.5 77.5)">10°</text>
<text x="77.4" y="85.4">B</text>
<text x="292.1" y="89.4">周边R2</text>
<text x="352.7" y="87.6" transform="rotate(-90 352.7 87.6)">49)</text>
<text x="352.7" y="95.2" transform="rotate(-90 352.7 95.2)">(</text>
<text x="361.5" y="94.3" transform="rotate(-90 361.5 94.3)">70</text>
<text x="147.7" y="99" transform="rotate(-90 147.7 99)">43</text>
<text x="262.5" y="100.1" transform="rotate(-90 262.5 100.1)">(43)</text>
<text x="71.4" y="102.6" transform="rotate(-90 71.4 102.6)">64</text>
<text x="219.5" y="106.6" transform="rotate(-90 219.5 106.6)">80 ±0.02</text>
<text x="268.4" y="106.4">6</text>
<text x="305.3" y="102.4">SR12</text>
<text x="47.5" y="124.6" transform="rotate(45 47.5 124.6)">4-16</text>
<text x="118.6" y="123.1">4-R5</text>
<text x="239.8" y="122">C</text>
<text x="297.1" y="122.3">0.02</text>
<text x="313" y="122.3">C</text>
<text x="168" y="133.6">R100</text>
<text x="91.9" y="144.4">30 ±0.02</text>
<text x="179.2" y="149.3">R10</text>
<text x="214.5" y="147.1">A</text>
<text x="288" y="144.4">2-</text>
<text x="298.1" y="144.4">10H7</text>
<text x="135" y="159.2">110</text>
<text x="223.8" y="156.9">0.02</text>
<text x="239.9" y="156.9">A</text>
<text x="223.8" y="165.9">0.02</text>
<text x="240.4" y="165.9">B</text>
<text x="280.5" y="162.4">R2</text>
<text x="135" y="168.4">120</text>
<text x="252.5" y="173.3" transform="rotate(-74 252.5 173.3)">30°</text>
<text x="112.8" y="185.9" transform="rotate(-1 112.8 185.9)">60°</text>
<text x="278" y="183">3</text>
<text x="278" y="197.8">6</text>
<text x="81.7" y="203.3" transform="rotate(-90 81.7 203.3)">8</text>
<text x="116" y="203.4">2-R6</text>
<text x="248.4" y="202.1">R1</text>
<text x="241.5" y="206.5" transform="rotate(83 241.5 206.5)">15°</text>
<text x="223.4" y="217.8" transform="rotate(-90 223.4 217.8)">18</text>
<text x="55.9" y="226.7" transform="rotate(-90 55.9 226.7)">16</text>
<text x="134.1" y="239.2">R8</text>
<text x="162.3" y="253.3" transform="rotate(-90 162.3 253.3)">16 ±0.02</text>
</g>
<g font-size="4.9" fill="#000040">
<text x="384.7" y="274.9">件1</text>
<text x="398.6" y="274.9">45#</text>
</g>
<g font-size="4.9" fill="#f00">
<text x="319.6" y="277.4">安徽省第六届数控职业技能竞赛</text>
<text x="321.1" y="282.3">数控铣工（职工组、教师组）</text>
<text x="338.1" y="287.2">技能试题</text>
</g>
<g font-size="4.7">
<text x="392.5" y="21.9">3.2</text>
<text x="112.6" y="39.6">A</text>
<text x="112.5" y="151.7">A</text>
</g>
<g font-size="4.2" fill="#000040">
<text x="384.9" y="287.2">共4张</text>
<text x="397.6" y="287.2">第1张</text>
</g>
<text font-size="3.5" x="292.9" y="153.9">1.6</text>
<g font-size="3" fill="#000040">
<text x="27.8" y="11.9">基 本 尺 寸</text>
<text x="30.5" y="8.6">金属切削未注尺寸公差</text>
<text x="29" y="15.7">&gt;3</text>
<text x="35" y="15.7">~ 6</text>
<text x="53.6" y="12">偏 差</text>
<text x="53.9" y="15.3">+0.1</text>
<text x="29" y="22.6">&gt;30</text>
<text x="29" y="19.1">&gt;6</text>
<text x="35" y="19.1">~ 30</text>
<text x="35.7" y="22.6">~ 120</text>
<text x="53.9" y="19.1">+0.2</text>
<text x="53.9" y="22.5">+0.3</text>
<text x="29" y="26.1">&gt;120 ~ 400</text>
<text x="29" y="29.6">&gt;400 ~ 1000</text>
<text x="53.9" y="29.6">+0.8</text>
<text x="53.9" y="26.1">+0.5</text>
<text x="29" y="33.1">&gt;1000 ~ 2000</text>
<text x="53.9" y="33.1">+1.2</text>
<text x="28.1" y="39.9">基 本 尺 寸</text>
<text x="28.6" y="36.5">焊接结构加工未注尺寸公差</text>
<text x="53.8" y="40">偏 差</text>
<text x="28.9" y="46.9">&gt;63</text>
<text x="34.8" y="43.5">&lt;63</text>
<text x="35.6" y="46.9">~ 250</text>
<text x="54.3" y="46.9">+1.5</text>
<text x="54.3" y="43.5">+1.0</text>
<text x="28.9" y="54">&gt;500 ~ 1000</text>
<text x="28.9" y="50.5">&gt;250 ~ 500</text>
<text x="54.3" y="50.5">+2.0</text>
<text x="28.9" y="57.3">&gt;1000 ~ 3000</text>
<text x="54.3" y="54.1">+2.5</text>
<text x="54.3" y="57.6">+3.0</text>
<text x="28.9" y="61">&gt;3000 ~ 5000</text>
<text x="54.3" y="60.9">+4.0</text>
</g>
<g font-size="2.6">
<text x="121.6" y="30.1">+0.03</text>
<text x="123.4" y="33.7">0</text>
<text x="356" y="40.6">+0.03</text>
<text x="357.8" y="44.2">0</text>
<text x="119.9" y="65.6">0</text>
<text x="152.9" y="64.6">-0.03</text>
<text x="154.3" y="61">0</text>
<text x="118.6" y="69.2">-0.03</text>
<text x="143.9" y="89.9" transform="rotate(-90 143.9 89.9)">0</text>
<text x="357.8" y="87" transform="rotate(-90 357.8 87)">+0.03</text>
<text x="361.3" y="85.2" transform="rotate(-90 361.3 85.2)">0</text>
<text x="67.6" y="95.2" transform="rotate(-90 67.6 95.2)">+0.03</text>
<text x="71.2" y="93.4" transform="rotate(-90 71.2 93.4)">0</text>
<text x="147.5" y="91.2" transform="rotate(-90 147.5 91.2)">-0.03</text>
<text x="56.8" y="133.7" transform="rotate(45 56.8 133.7)">- 0.03</text>
<text x="60.3" y="132.1" transform="rotate(45 60.3 132.1)">0</text>
<text x="147.4" y="155.4">0</text>
<text x="146.1" y="159">-0.03</text>
<text x="147.4" y="164.6">0</text>
<text x="146.1" y="168.2">-0.03</text>
<text x="78" y="197.5" transform="rotate(-90 78 197.5)">0</text>
<text x="81.5" y="198.8" transform="rotate(-90 81.5 198.8)">-0.05</text>
<text x="223.2" y="208.7" transform="rotate(-90 223.2 208.7)">0</text>
<text x="219.6" y="210.5" transform="rotate(-90 219.6 210.5)">+0.03</text>
<text x="52.1" y="217.6" transform="rotate(-90 52.1 217.6)">0</text>
<text x="55.7" y="218.9" transform="rotate(-90 55.7 218.9)">-0.05</text>
</g>
</svg>
